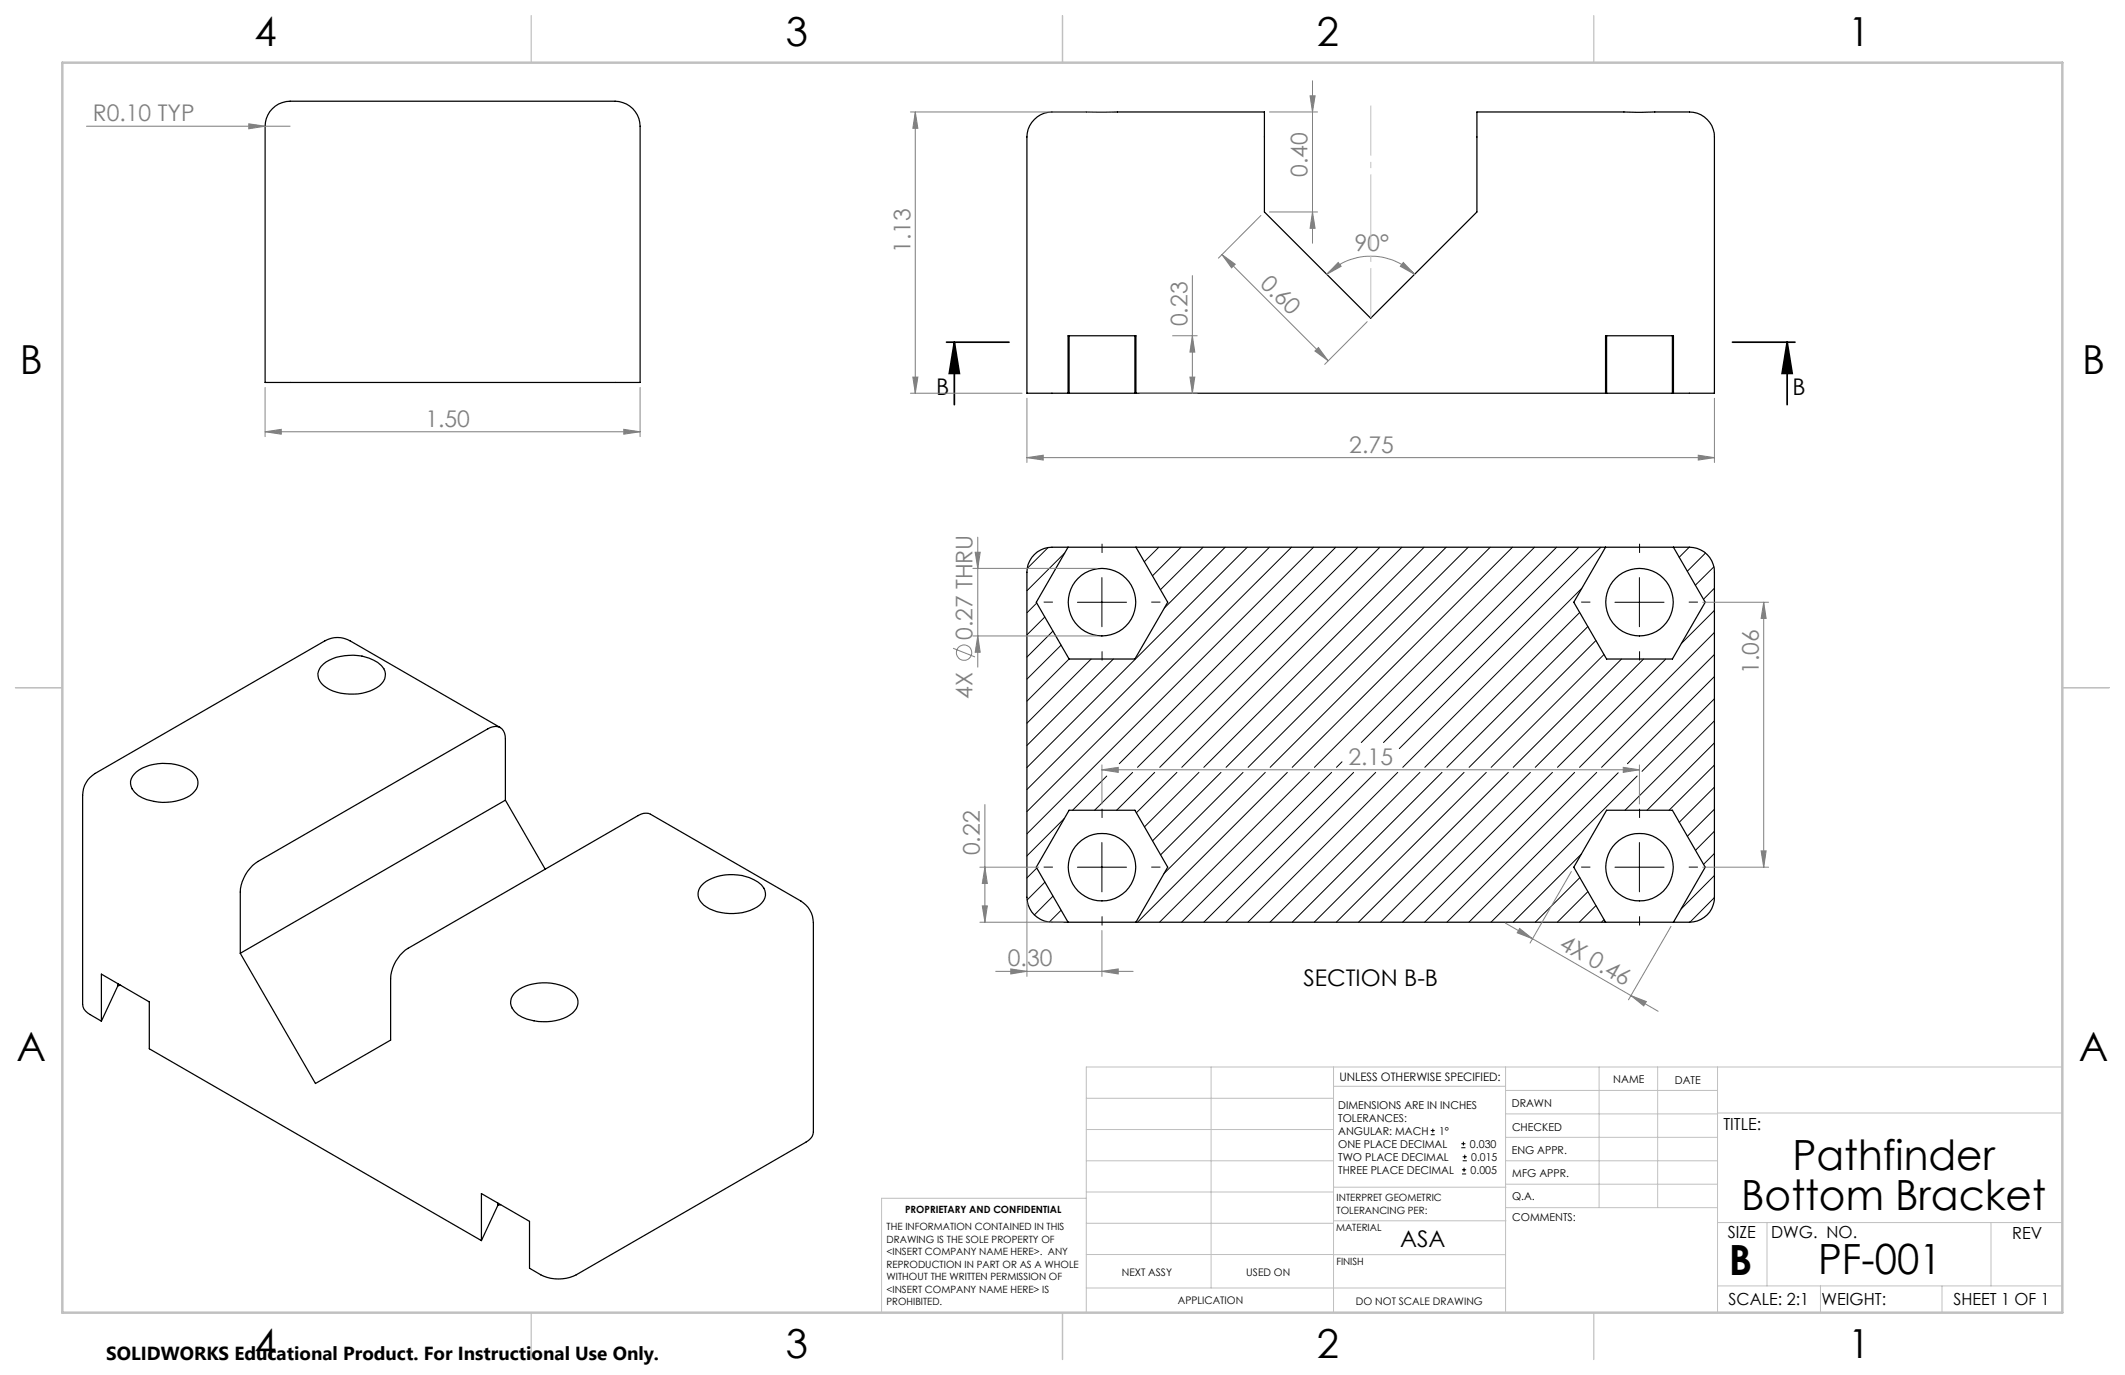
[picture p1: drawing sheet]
<svg xmlns="http://www.w3.org/2000/svg" width="432mm" height="279mm" viewBox="0 0 432 279" stroke-linecap="round" stroke-linejoin="round" font-family="sans-serif">
<g fill="none" stroke="#000" stroke-width=".25">
<path d="M55.4 22.1a4.9 4.9 0 0 1 3.5-1.5h66.1a5.1 5.1 0 0 1 5.1 5v52.1h-76.2v-52.1a5 5 0 0 1 1.5-3.5zM210.2 24.3a4.9 4.9 0 0 1 3.5-1.5h43.2v20.3l21.6 21.6 21.6-21.6v-20.3h43.2a5.1 5.1 0 0 1 5.1 5v52.1h-139.7v-52.1a4.9 4.9 0 0 1 1.5-3.5zM217 79.9v-11.7h13.8v11.7M217.2 68.2v11.7M230.6 68.2v11.7M326.2 79.9v-11.7h13.8v11.7M326.5 68.2v11.7M339.8 68.2v11.7M210.2 112.7a5.1 5.1 0 0 1 3.5-1.5h129.6a5.1 5.1 0 0 1 5.1 5.1v66a5.1 5.1 0 0 1-5.1 5.1h-129.6a5.1 5.1 0 0 1-5-5.1v-66a4.9 4.9 0 0 1 1.5-3.6zM217 111.2l-6.4 11.2 6.6 11.5h13.4l6.7-11.5-6.5-11.2M326.2 111.2l-6.4 11.2 6.7 11.5h13.3l6.7-11.5-6.5-11.2M65.7 134.9a10 10 0 0 1 11.8 .4 2.75 2.75 0 0 1-.9 4.4 10.3 10.3 0 0 1-10.8-.4 2.69 2.69 0 0 1-.1-4.4z"/>
<path d="M27.3 157.3a9.2 9.2 0 0 1 8.3-2 5.7 5.7 0 0 1 4.5 3 3.2 3.2 0 0 1-2.1 3.7 10.9 10.9 0 0 1-9.9-.4 2.83 2.83 0 0 1-1.2-3.8zM101.7 147.8l-30.6-17.6a5.1 5.1 0 0 0-5.1 0l-46.7 27a5.3 5.3 0 0 0-2.5 4.4v42.5a2.4 2.4 0 0 0 1.5 2.1l2.3 1.3M102.7 162.6v-12.4a2.17 2.17 0 0 0-1-2.4 2.17 2.17 0 0 0-2.6 .3l-46.7 26.9a8 8 0 0 0-3.6 6.3v12.4M102.7 162.6l-53.9 31.1M102.7 162.6l8.1 14M142.5 180a9.2 9.2 0 0 1 8.3-2.1 5.8 5.8 0 0 1 4.6 3.1 3.2 3.2 0 0 1-2.3 3.7 10.4 10.4 0 0 1-10.1-.8 2.65 2.65 0 0 1-.5-3.9zM24 199.9v.4M48.8 193.7l15.3 26.5 15.3-8.9v-12.4a7.8 7.8 0 0 1 3.5-6.2l46.7-27a2.62 2.62 0 0 1 2.6-.2l30.5 17.6a5.3 5.3 0 0 1 2.6 4.4v42.5a2.4 2.4 0 0 1-1.5 2.1l-46.7 26.9a8.1 8.1 0 0 1-7.2 0l-2.3-1.3v-9.5l-9.8-5.7v9.6M217 187.4l-6.4-11.2 6.6-11.6h13.4l6.7 11.6-6.5 11.2M326.2 187.4l-6.4-11.2 6.7-11.6h13.3l6.7 11.6-6.5 11.2M20.6 207.5v-9.6l9.7 5.7v9.5l67.5 39M24 200.3l-3.4 7.2"/>
<path d="M24.5 200.2l-.5 .1M104.5 201.9a9.8 9.8 0 0 1 9.2-1.8 4.6 4.6 0 0 1 3.7 3.3 3.8 3.8 0 0 1-2.9 3.5 11.1 11.1 0 0 1-9.2-.7 2.77 2.77 0 0 1-.8-4.3zM101.2 244.5v.4M101.2 244.9l-3.4 7.2M101.7 244.8l-.5 .1"/>
<circle cx="223.9" cy="122.4" r="6.9"/>
<circle cx="333.1" cy="122.4" r="6.9"/>
<circle cx="223.9" cy="176.2" r="6.9"/>
<circle cx="333.1" cy="176.2" r="6.9"/>
</g>
<g fill="none" stroke="#000" stroke-width=".2">
<path d="M213 111.3l-4.3 4.2M216.4 112.4l-7.7 7.7M223.9 117.4v10M231 111.2l-.1 .1M235.5 111.2l-3 3M240 111.2l-5.8 5.8M244.5 111.2l-8.7 8.6M249 111.2l-12.4 12.4M253.4 111.2l-44.7 44.8M258 111.2l-49.3 49.2M262.4 111.2l-53.7 53.7M266.9 111.2l-58.2 58.2"/>
<path d="M271.4 111.2l-44 44M275.9 111.2l-44.8 44.7M280.4 111.2l-44.7 44.7M284.9 111.2l-44.8 44.7M289.4 111.2l-44.8 44.7M293.9 111.2l-44.8 44.7M298.3 111.2l-44.7 44.7M302.8 111.2l-44.7 44.7M307.3 111.2l-44.7 44.7M311.8 111.2l-44.7 44.7M316.3 111.2l-39.7 39.7M320.8 111.2l-39.7 39.7"/>
<path d="M321.4 119.6l-36.4 36.3M325.3 111.2l-41 40.9M333.1 117.4v10M343.3 111.2l-2.1 2M346.6 112.4l-3.7 3.7M348.3 115.2l-3.8 3.7M348.4 119.5l-2.3 2.3M210.7 122.5l-2 2M212.3 125.4l-3.6 3.6M214 128.2l-5.3 5.3M215.6 131.1l-6.9 6.9M217.2 133.9l-8.5 8.6"/>
<path d="M218.9 122.4h10M221.7 133.9l-13 13.1M226.2 133.9l-17.5 17.6M321 124.5l-31.5 31.4M322.7 127.3l-28.7 28.6M324.3 130.1l-25.8 25.8M325.9 133l-22.9 22.9M328.2 122.4h9.9M329.5 133.9l-22 22M334 133.9l-22 22M338.5 133.9l-22 22M348.4 124l-6.8 6.8"/>
<path d="M348.4 128.5l-27.4 27.4M348.4 133l-23 22.9M348.4 137.5l-17.7 17.7M224.9 157.7l-7 6.9M230.2 157l-7.8 7.6M234.6 157l-7.7 7.6M239.1 157l-8.2 8.2M243.6 157l-11 11M248.1 157l-13.9 13.9M252.6 157l-16.8 16.7M257.1 157l-20.6 20.5M261.6 157l-30.5 30.4"/>
<path d="M266.1 157l-30.5 30.4M270.6 157l-30.5 30.4M272.7 154.8l-1.1 1.1M275.1 157l-30.5 30.4M279.5 157l-30.4 30.4M284 157l-30.4 30.4M288.5 157l-30.4 30.4M293 157l-30.4 30.4M297.5 157l-30.4 30.4M302 157l-30.5 30.4M306.5 157l-30.5 30.4M311 157l-30.5 30.4"/>
<path d="M315.5 157l-30.5 30.4M320 157l-30.5 30.4M324.4 157l-30.4 30.4M328.8 157l-30.3 30.4M332.7 157.7l-29.7 29.7M348.4 142l-14.7 14.7M348.4 146.5l-18.2 18.1M348.4 151l-13.7 13.6M348.4 155.5l-9.2 9.1M348.4 159.9l-7.2 7.2M210.7 176.4l-2 2M212.3 179.2l-3.6 3.7"/>
<path d="M216.3 166.3l-7.6 7.6M218.9 176.2h10M223.9 171.2v10M321 178.3l-9 9.1M321.4 173.5l-13.9 13.9M328.2 176.2h9.9M333.1 171.2v10M348.4 164.4l-5.5 5.5M348.4 168.9l-3.9 3.9M348.4 173.4l-2.3 2.2M348.4 177.9l-6.8 6.8M214 182.1l-3.8 3.8"/>
<path d="M215.6 185l-2.4 2.4M322.7 181.2l-6.3 6.2M324.3 184l-3.4 3.4M325.9 186.9l-.5 .5M348.4 182.4l-5 5M290.7 230.6h.8M290.7 229.7h.8M291.1 229.3v.9M296.9 233.2h.9M296.9 232.4h.9M297.1 238.5h.8M297.1 237.7h.8"/>
<path d="M297.2 235.9h.9M297.2 235.1h.9M297.4 232v.8M297.5 237.3v.8M297.6 234.6v.9"/>
</g>
<g fill="none" stroke="#808080" stroke-width=".2">
<path d="M266.2 19.5h1l-.5 3.3zM266.7 16.4v33M17.6 25.6h41.3M50.6 25.2l3.3 .4-3.3 .6zM185 22.8h41.1M186 22.8l.5 3.3h-1zM186 22.8v57.1M258 22.8h9.7M242.3 56v23.9M248.3 51.7l2.7 2-.7 .7zM248.3 51.7l21.6 21.6M256.2 43.8l-8.6 8.7"/>
<path d="M258 43.1h9.7M266.7 43.1l.5 3.3h-1zM269.6 55.7a12.7 12.7 0 0 1 17.8 0M271.9 53.3l.6 .8-2.9 1.6zM285.2 53.3l2.2 2.4-2.8-1.6zM53.9 78.7v10M130.1 78.7v10M185 79.9h22.7M185.5 76.6h1l-.5 3.3zM231.6 79.9h11.7M238.3 68.2h5M241.8 76.6h1l-.5 3.3z"/>
<path d="M242.3 68.2l.5 3.3h-1zM267.2 71.3l.7-.7 2 2.7zM277.8 65.4l-8.6 8.6M53.9 87.7l3.2-.5v1zM53.9 87.7h76.2M126.8 87.2l3.3 .5-3.3 .5zM208.7 93l3.3-.5v1zM208.7 80.9v13.1M208.7 93h139.7M345.1 92.5l3.3 .5-3.3 .5zM348.4 80.9v13.1M197.7 115.5h25.2"/>
<path d="M198.2 112.2h1l-.5 3.3zM198.7 109.1v26.5M193.7 131.7l4.4 1.8M197.7 129.2h25.2M198.7 129.2l.5 3.3h-1zM346 122.4h13.4M358.4 122.4l.5 3.3h-1zM358.4 122.4v53.8M223.9 156.4l3.3-.5v1.1zM223.9 155.4v8M223.9 156.4h109.2M329.8 155.9l3.3 .5-3.3 .6z"/>
<path d="M333.1 155.4v8M199.1 176.2h12M200.1 176.2l.5 3.3h-1zM200.1 163.5v23.9M319.3 177.1l-8.4 14.5M346 176.2h13.4M357.9 172.9h1l-.5 3.3zM199.1 187.4h16.9M199.6 184.1h1l-.5 3.3zM202.3 197.4h28M205.4 196.9l3.3 .5-3.3 .5zM208.7 183.3v15.1"/>
<path d="M223.9 197.4l3.3-.5v1zM223.9 189.1v9.3M305.9 187.6l31 17.9M308.8 188.7l2.6 2-3.1-1.2zM339.5 188.2l-8.6 15M331.4 202.3l3.1 1.2-.5 .9z"/>
<circle cx="195.9" cy="132.6" r="1.56"/>
</g>
<path d="M192.3 69.5h12.7M193.9 69.5l1 6.4h-2zM193.9 69.5v12.7M352 69.5h12.7M363.1 69.5l1.1 6.4h-2.1zM363.1 69.5v12.7" fill="none" stroke="#000" stroke-width=".35"/>
<g fill="none" stroke="#000" stroke-width=".2" stroke-dasharray="15.2 1.3 1.3 1.3" stroke-linecap="butt">
<path d="M223.9 112.4v-1.9M333.2 112.4v-1.9M213.9 122.4h-1.8M223.9 132.4v1.8M233.9 122.4h1.9M323.2 122.4h-1.9M333.2 132.4v1.8M343.2 122.4h1.8M213.9 176.2h-1.8M223.9 166.2v-1.9M233.9 176.2h1.9M323.2 176.2h-1.9"/>
<path d="M333.2 166.2v-1.9M343.2 176.2h1.8M223.9 186.2v1.9M333.2 186.2v1.9"/>
</g>
<path d="M278.5 64.7v-43.3" fill="none" stroke="#c0c0c0" stroke-width=".2" stroke-dasharray="15.2 1.3 1.3 1.3" stroke-dashoffset="5.1" stroke-linecap="butt"/>
<g fill="none" stroke="#c0c0c0" stroke-width=".2">
<path d="M246.1 216.8v44.9M271 216.8v49.9M305.9 216.8v49.9M324.9 216.8v28.6M336.8 216.8v28.6M349 216.8v49.9M419.1 216.8h-198.4v49.9M220.7 235.9h50.3M220.7 229.5h50.3M220.7 223.2h50.3M271 220.7h34.9M305.9 231.1h43.1"/>
<path d="M305.9 226.3h43.1M305.9 221.6h43.1M305.9 235.9h43.1M349 226.2h70.1M220.7 248.6h50.3M220.7 242.2h50.3M220.7 254.9h50.3M220.7 243.5h-41.6v23.2M271 255h34.9M271 248.1h35M271 241.2h35M305.9 240.6h43.1"/>
<path d="M306 245.4h43M349 248.4h70.1M359.1 248.4v12.9M404.6 248.4v12.9M220.7 261.7h85.2M349 261.3h70.1M369.9 261.3v5.4M394.6 261.3v5.4"/>
</g>
<path d="M108 3.2v9.5M215.9 3.2v9.5M323.8 3.2v9.5M3.1 139.7h9.6M419.1 139.7h9.5M108 266.7v9.6M215.9 266.7v9.6M323.8 266.7v9.6" fill="none" stroke="#c0c0c0" stroke-width=".25"/>
<path d="M12.7 12.7h406.4v254h-406.4z" fill="none" stroke="#c0c0c0" stroke-width=".5"/>
<path d="M363.1 69.5l1.1 6.4h-2.1zM193.9 69.5l1 6.4h-2z" fill="#000"/>
<g fill="#808080">
<path d="M50.6 25.2l3.3 .4-3.3 .6z"/>
<path d="M267.2 71.3l.7-.7 2 2.7zM248.3 51.7l2.7 2-.7 .7z"/>
<path d="M285.2 53.3l2.2 2.4-2.8-1.6zM271.9 53.3l.6 .8-2.9 1.6z"/>
<path d="M223.9 197.4l3.3-.5v1zM205.4 196.9l3.3 .5-3.3 .5z"/>
<path d="M208.7 93l3.3-.5v1zM345.1 92.5l3.3 .5-3.3 .5zM53.9 87.7l3.2-.5v1zM126.8 87.2l3.3 .5-3.3 .5zM223.9 156.4l3.3-.5v1.1zM329.8 155.9l3.3 .5-3.3 .6z"/>
<path d="M266.7 43.1l.5 3.3h-1zM266.2 19.5h1l-.5 3.3zM185.5 76.6h1l-.5 3.3zM186 22.8l.5 3.3h-1zM241.8 76.6h1l-.5 3.3zM242.3 68.2l.5 3.3h-1zM357.9 172.9h1l-.5 3.3zM358.4 122.4l.5 3.3h-1z"/>
<path d="M198.2 112.2h1l-.5 3.3zM198.7 129.2l.5 3.3h-1zM200.1 176.2l.5 3.3h-1zM199.6 184.1h1l-.5 3.3z"/>
<path d="M308.8 188.7l2.6 2-3.1-1.2zM331.4 202.3l3.1 1.2-.5 .9z"/>
</g>
<g font-size="8.5">
<text x="364.2" y="237.7">Pathfinder</text>
<text x="353.8" y="245.8">Bottom Bracket</text>
<text x="351.3" y="259">B</text>
<text x="369.4" y="258.9">PF-001</text>
</g>
<g font-size="8.1">
<text x="51.7" y="9.3">4</text>
<text x="159.7" y="9.3">3</text>
<text x="267.6" y="9.3">2</text>
<text x="375.6" y="9.3">1</text>
<text x="4" y="76">B</text>
<text x="423.1" y="76">B</text>
<text x="3.3" y="215.7">A</text>
<text x="422.4" y="215.7">A</text>
<text x="51.7" y="276">4</text>
<text x="159.7" y="276">3</text>
<text x="267.6" y="276">2</text>
<text x="375.6" y="276">1</text>
</g>
<g font-size="4.7" fill="#808080">
<text x="18.9" y="24.6">R0.10 TYP</text>
<text x="265.7" y="36" transform="rotate(-90 265.7 36)">0.40</text>
<text x="185" y="51.3" transform="rotate(-90 185 51.3)">1.13</text>
<text x="275.2" y="51" transform="rotate(1 275.2 51)">90°</text>
<text x="255.9" y="57.9" transform="rotate(45 255.9 57.9)">0.60</text>
<text x="241.3" y="66.3" transform="rotate(-90 241.3 66.3)">0.23</text>
<text x="86.4" y="86.7">1.50</text>
<text x="274.2" y="92">2.75</text>
<text x="197.6" y="130" transform="rotate(-90 197.6 130)">0.27 THRU</text>
<text x="357.4" y="137" transform="rotate(-90 357.4 137)">1.06</text>
<text x="197.6" y="142" transform="rotate(-90 197.6 142)">4X</text>
<text x="274" y="155.4">2.15</text>
<text x="199.1" y="173.8" transform="rotate(-90 199.1 173.8)">0.22</text>
<text x="204.8" y="196.4">0.30</text>
<text x="316.6" y="192.6" transform="rotate(30 316.6 192.6)">4X 0.46</text>
</g>
<g font-size="4.7">
<text x="190.2" y="80.2">B</text>
<text x="364.2" y="80.2">B</text>
<text x="264.9" y="200.3">SECTION B-B</text>
<text x="284.5" y="253.3">ASA</text>
</g>
<text font-size="3.8" x="21.6" y="276.3">SOLIDWORKS Educational Product. For Instructional Use Only.</text>
<g font-size="3.4">
<text x="350.2" y="229.5">TITLE:</text>
<text x="351.1" y="251.6">SIZE</text>
<text x="359.9" y="251.6">DWG. NO.</text>
<text x="408.9" y="251.7">REV</text>
<text x="351.2" y="265.2">SCALE: 2:1</text>
<text x="370.1" y="265.3">WEIGHT:</text>
<text x="396.9" y="265.2">SHEET 1 OF 1</text>
</g>
<text font-size="2.4" x="272.2" y="219.7">UNLESS OTHERWISE SPECIFIED:</text>
<g font-size="2.2">
<text x="327.8" y="220.1">NAME</text>
<text x="340.3" y="220.2">DATE</text>
<text x="271.9" y="225.3">DIMENSIONS ARE IN INCHES</text>
<text x="271.9" y="227.9">TOLERANCES:</text>
<text x="307.2" y="224.9">DRAWN</text>
<text x="271.9" y="233.2">ONE PLACE DECIMAL</text>
<text x="271.9" y="230.6">ANGULAR: MACH</text>
<text x="292.4" y="230.6">1°</text>
<text x="298.7" y="233.2">0.030</text>
<text x="307.3" y="229.8">CHECKED</text>
<text x="271.9" y="238.5">THREE PLACE DECIMAL</text>
<text x="271.9" y="235.9">TWO PLACE DECIMAL</text>
<text x="298.8" y="238.5">0.005</text>
<text x="299" y="235.9">0.015</text>
<text x="307.2" y="234.5">ENG APPR.</text>
<text x="307.3" y="239.2">MFG APPR.</text>
<text x="307.3" y="243.9">Q.A.</text>
<text x="307.3" y="248.1">COMMENTS:</text>
</g>
<g font-size="2.1">
<text x="227.9" y="259.2">NEXT ASSY</text>
<text x="253.3" y="259.2">USED ON</text>
<text x="239.3" y="265">APPLICATION</text>
<text x="275.5" y="265.1">DO NOT SCALE DRAWING</text>
</g>
<g font-size="2">
<text x="271.6" y="244.1">INTERPRET GEOMETRIC</text>
<text x="180.2" y="250">THE INFORMATION CONTAINED IN THIS</text>
<text x="183.9" y="246.4">PROPRIETARY AND CONFIDENTIAL</text>
<text x="271.5" y="250.2">MATERIAL</text>
<text x="271.6" y="246.6">TOLERANCING PER:</text>
<text x="180.2" y="252.5">DRAWING IS THE SOLE PROPERTY OF</text>
<text x="180.2" y="255.1">&lt;INSERT COMPANY NAME HERE&gt;. ANY</text>
<text x="180.2" y="257.6">REPRODUCTION IN PART OR AS A WHOLE</text>
<text x="271.5" y="257">FINISH</text>
<text x="180.2" y="260.1">WITHOUT THE WRITTEN PERMISSION OF</text>
<text x="180.2" y="262.6">&lt;INSERT COMPANY NAME HERE&gt; IS</text>
<text x="180.2" y="265.2">PROHIBITED.</text>
</g>
</svg>
